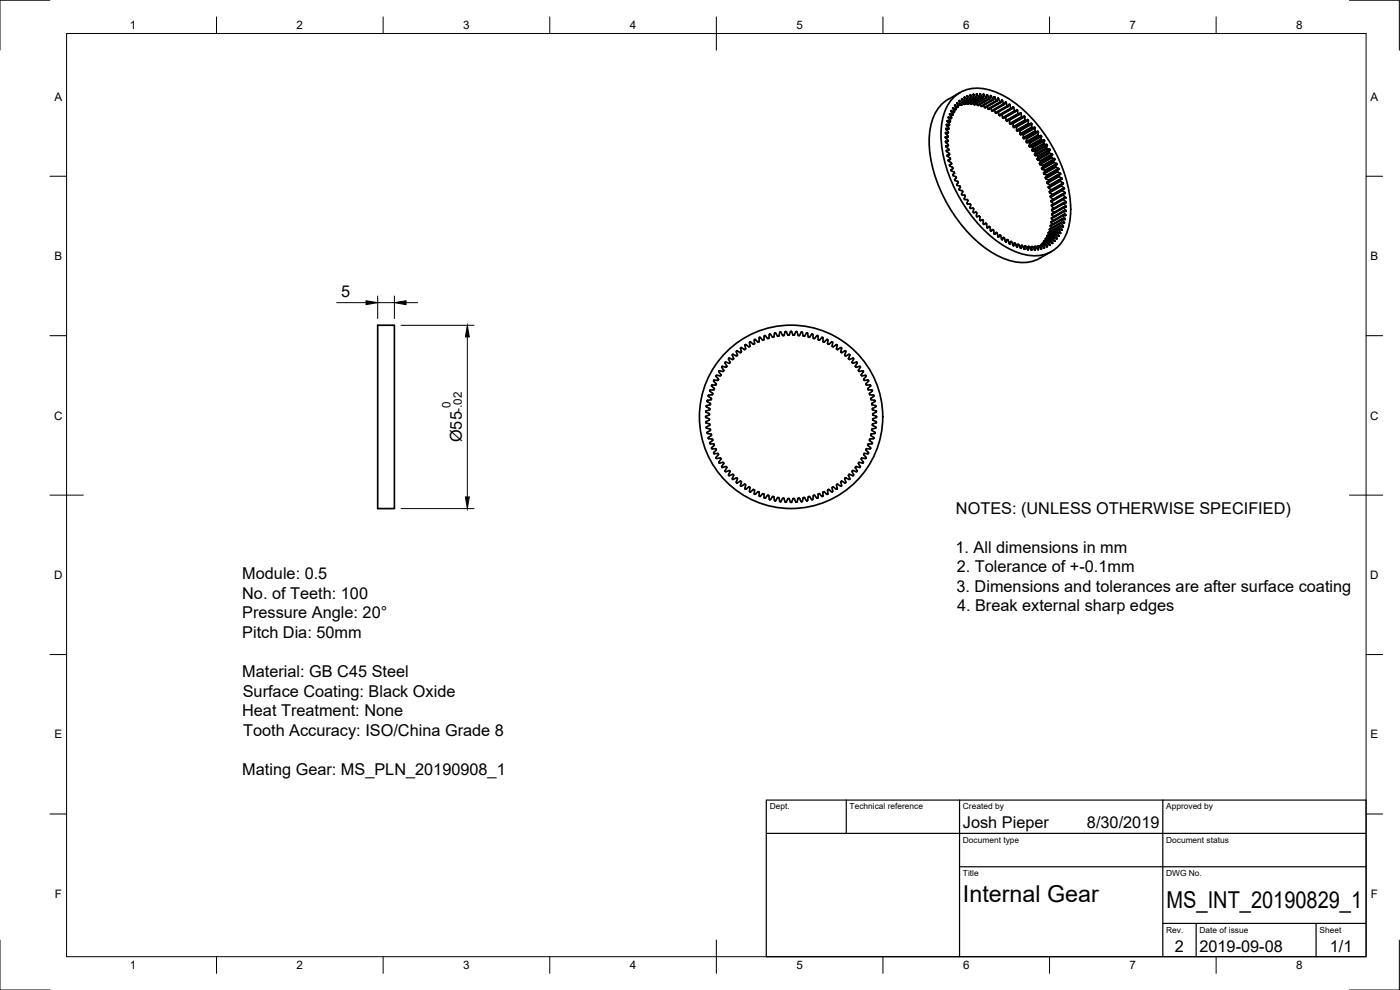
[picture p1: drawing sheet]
<svg xmlns="http://www.w3.org/2000/svg" width="420mm" height="297mm" viewBox="0 0 420 297" stroke-linecap="round" stroke-linejoin="round" font-family="sans-serif">
<!-- layer: Visible -->
<g fill="none" stroke="#000" stroke-width=".51">
<path d="M283.8 39.9h.1M283.8 39.9l.7 .9M283.8 39.8l.7 .1M283.8 39.8v.1M283.8 38.7l.7 .9M283.9 38.6h.1M284 38.5l.6 .2M284 38.5l-.1 .1M284 37.4v.1M284 37.5l.1 .1M284.1 37.6l.6 .8M284.1 37.3v.1"/>
<path d="M284.1 37.3l.7 .3M284.3 36.3l.7 1.1-.7 .5M284.3 36.3h.1M284.4 36.2h-.1M284.5 39.9l-.5 .3M284.6 39.6v.1M284.6 35.2l.6 1.2-.1 .1-.7-.3M284.6 35.2h.1M284.6 39.7l-.1 .2M284.6 35.2l.9 .3v-.3M284.6 35.1v.1M284.7 38.7l-.6 .4"/>
<path d="M284.7 38.4v.3M284.7 38.7h-.1M285 34.2l.5 1M285 34.2h.1M285 34.1v.1M285.2 36.5l-.6 .4M285.4 33.3v.1M285.5 33.4l.4 1.1-.9-.4M285.5 33.2l.9 .5M285.5 35.5l-.6 .3M285.9 34.6l-.6 .3M286 32.4l.4 1"/>
<path d="M286 29.5a10.9 10.9 0 0 1 12.4-2.1 37.1 37.1 0 0 1 18.2 18.1 35.9 35.9 0 0 1 4.4 21.2 11.2 11.2 0 0 1-7.9 9.8 16.6 16.6 0 0 1-12.8-3.4 43.4 43.4 0 0 1-17.9-32.7 16 16 0 0 1 3.6-10.9zM286 32.3l.8 .6M286 32.3h.1M286.4 33.7l-.6 .3M286.4 33.4l.1 .2M286.4 33.6v.1M286.5 31.6l.4 1.2M286.5 31.6h.1M286.6 31.5l.8 .6 .2-.2M286.8 32.9h.1M286.9 32.9l-.6 .3M287.2 30.8l.3 1.1"/>
<path d="M287.2 30.8h.1M287.3 30.8l.7 .7M287.5 32.1l-.6 .4M287.8 30.2l.4 1.1M287.9 30.2l.8 .7M288 31.5l-.5 .3M288.1 27.8a14.1 14.1 0 0 0-7.3 6 24 24 0 0 0-.7 17.3 43.8 43.8 0 0 0 17.4 24.5 15.5 15.5 0 0 0 13.3 2.5l4.8-2.7M288.2 31.3v.1M288.3 31.3l.1 .1M288.4 31.4l.1 .1M288.6 29.7l.2 1.2M288.6 31.4l-.1 .1"/>
<path d="M288.6 29.7h.1M288.7 31.4h-.1M288.7 29.6l.1 .1M288.7 29.6h-.1M288.7 30.9h.1M288.8 29.7l.8 .7M288.8 30.9l-.6 .4M289.2 31.1l.3 .2M289.4 29.2l.2 1.2M289.5 29.2l.7 .8 .2-.1M289.5 29.2h.1M289.5 30.4l-.6 .4"/>
<path d="M289.6 31.3h.1M289.6 30.4h.1M289.7 30.3l-.1 .1M290.1 31l.2 .2M290.3 28.8h.1M290.3 28.8l.2 1.1M290.3 31.2l.1 .1M290.3 28.8l.9 .9M290.4 30l-1.6 .9M290.5 29.8l-.1 .2M290.5 31.2h-.1M290.5 31.2v.1"/>
<path d="M291.2 28.5l.1 1.1M291.2 28.5h-.1M291.2 28.5l1 .9M291.3 29.6l-3.1 1.8M291.3 29.6l-.1 .1M292.1 31l.3 .4M292.1 28.3h.1M292.1 28.3l.1 1.1M292.2 29.4l-3.6 2.1M292.2 28.3l.9 1M292.2 28.3h-.1M292.4 31.4h.1"/>
<path d="M292.5 31.4h.1M293 28.3l.1 1M293.1 31.1l.4 .5M293.1 29.3l-3.5 2M293.1 28.2l-.1 .1M293.2 28.2l.6 1M293.2 28.2h-.1M293.8 29.1l.1 .1M293.9 29.2l-3.4 2M294.1 28.2h.1M294.1 28.2l-.1 1M294.1 28.2l.2 .1"/>
<path d="M294.2 31.3l.2 .5M294.4 31.8l.2 .1M294.7 31.9h-.1M295.1 29.3l-3.6 2-.4-.4M295.1 28.3h.1M295.1 28.3v.9l-.3-.1-.5-.8M295.2 28.3l.2 .1M295.2 31.6l.2 .6M295.3 28.4l.8 1M295.4 32.1l.3 .2M296.2 28.5h.1M296.2 28.4l-.1 1-3.6 2"/>
<path d="M296.3 28.4h.1M296.3 28.4l.1 .2M296.3 32l.2 .6M296.4 28.6l.7 1-3.6 2M296.5 32.6l.1 .1M297.2 28.8l-.1 .8M297.3 28.7h.1M297.3 28.7h-.1M297.3 28.7l.8 1.2M297.4 32.5l.2 .6M297.6 33.1l.1 .2M297.7 33.2l.1 .1"/>
<path d="M297.8 33.3h.1M298.1 29.9l.4-.8 .7 1.2M298.2 29.9l-3.6 2M298.5 33l.3 .9M298.8 33.9h.1M299.3 30.3l-3.6 2M299.4 29.5l-.2 .8M299.5 29.5l.2 .1 .4 1 .3 .2 .2-.7M300.4 30.8l-3.6 2-.2-.1M300.7 30h.1M300.7 30h-.1M300.7 34.3l.2 .9"/>
<path d="M300.7 34.3h.1M300.8 30l.4 1.2 .3 .1M300.9 35.2l.2 .2M301.4 31.3l-3.5 2M301.7 30.7l-.2 .6M301.8 30.6l.1 .1M301.8 35.1l.2 1.1M301.8 30.6h-.1M301.9 30.6l.4 1.3M302.3 31.8l.2 .1M302.5 31.9l-3.6 2.1M302.6 31.9h-.1"/>
<path d="M302.8 31.3l-.2 .6M302.9 36l.1 .1M302.9 36.1l.1 .9M302.9 31.3l.1 .1M303 31.3h-.2M303 31.3l.4 1.2 .3 .1M303 37l.2 .2M303.6 32.7l-3.5 2-.3-.2-.2-.9M303.9 36.9l.2 1.2M304.1 32.1h.1M304.1 32.1l-.4 .5M304.1 38.1l.1 .1"/>
<path d="M304.2 32.1l.1 .2M304.2 32.3l.3 1M304.5 33.3l.1 .1M304.7 33.5l-3.6 2M305 38h.1M305 38l.1 .2M305.1 38.2l.2 1.1M305.2 33l-.6 .4M305.3 33l.2 1M305.5 34l.1 .2M305.6 34.2l.1 .1M305.7 34.3h.1"/>
<path d="M305.8 34.3l-3.5 2.1-.3-.2M306 39.1h.1M306 39.1l-.7 .2M306 39.1l.1 .1M306.1 39.1v1.2M306.5 34.1l.3 1.1M306.5 34.1l-.2-.3-.5 .5M306.7 35.2h.2M307.4 34.9h.1M307.4 34.9l-4.2 2.4M307.5 34.9h.1M307.5 34.9l.1 .2"/>
<path d="M307.6 35.1v.9l.3 .2M307.9 36.2l-3.7 2M308.5 35.9v.1M308.5 35.9l-.6 .3M308.5 36l.1 1M308.6 36.9l.3 .4M309.5 37l.1 .1M309.5 37l-.6 .3M309.6 37.1l.1 .2M309.7 37.3v.9M309.7 38.2l.2 .2 .7-.2M310.5 38.2l.1 .1"/>
<path d="M310.6 39.2l.1 .3M310.6 38.3v.9M311.4 39.4l-.7 .1M311.4 39.4l.2 .1M311.6 39.5h.1M311.6 39.5l-.1 .9M283.7 41.2h.1M283.7 41.2l.8 1-.6 .6M283.7 41.1v.1M283.8 42.5v.1M283.8 42.6l.7 .7M283.8 42.4v.1"/>
<path d="M283.8 41l.7 .2M283.8 41l-.1 .1M283.9 43.9h.1M283.9 43.9l.1 .2M283.9 43.8v.1M284 44.1l.7 .6v.4M284 45.3h.1M284 45.3l.8 .7M284.1 45.2v.1M284.1 45.1l-.1 .1M284.3 46.7v.1M284.3 46.7l.1 .2"/>
<path d="M284.3 46.6v.1M284.3 46.5v.1M284.4 46.9l.7 .5M284.5 42.4h-.7M284.5 40.8v.3M284.5 41.2l-.6 .3M284.5 43.3l.1 .2M284.5 43.7l-.7 .1M284.6 43.5v.1M284.6 48.2l.9 .6v.4M284.6 48.1v.1M284.6 43.6l-.6 .5"/>
<path d="M284.6 48v.1M284.7 45.1h-.6M284.7 45l-.6 .4M284.8 46l.2 .4-.7 .2M284.9 46.4l-.6 .4M285 49.5v.1M285.1 47.4l.1 .4M285.2 47.8l-.6 .2M285.2 47.8l-.6 .3M285.4 51.1l.9 .5 .1 .4M285.4 50.9v.1M285.5 51v.1"/>
<path d="M285.5 49.2l-.5 .4 .8 .6M285.5 49.2l-.5 .3M285.8 50.2l.2 .4-.5 .3M286 52.6l.8 .4M286 52.5h.1M286.4 52l-.5 .5M286.5 53.8l.1 .2M286.5 54l.1 .1M286.6 54.1l1 .6-.5 .7M286.8 53l.2 .4-.5 .4M287.2 55.4v.1M287.2 55.5h.1"/>
<path d="M287.2 55.5l.1 .1M287.3 55.7l.7 .1M287.9 56.9v.1M287.9 57l.9 .3M288 55.8l.2 .4-.3 .7M288.6 58.3l.1 .1M288.6 58.3h.1M288.7 58.4l.9 .2 .1 .3-.3 .8M288.8 57.3l.1 .3-.3 .7M289.4 59.7l.2 .2h.7l.2 .4M306.1 40.2l.3 .2 .6-.1M307 40.3h.1"/>
<path d="M307 40.3l.2 1.2M307.2 41.5l.7-.1 .2 .3M308.1 41.7l-.1 .8 .2 .3h.7M308.9 43.8l.2 .3M308.9 42.8h.1M309 42.8v.1M309 42.9l.1 .1M309 43l-.1 .9M309.1 44.1h.8M309.7 45v.1M309.7 45.1l.1 .2M309.8 45.3l.8 .1"/>
<path d="M309.8 44.1h.1M309.9 44.2l-.2 .8M310.5 46.3l.2 .4M310.6 45.4l.2 .2-.3 .7M310.7 46.7h.7l.1 .3M311.2 47.6l.3 .5M311.5 48.1l.6 .1 .2 .2M311.5 40.4v.2M311.6 40.6l.2 .2 .7-.1-.1 1M311.6 46.9l-.3 .8M312.3 48.4l-.3 .8 .2 .2 .8 .3M312.4 41.7l.1 .3"/>
<path d="M312.5 42h.7M312.8 50.8l.7 .3M312.9 49.7l.1 .1M313 49.8l-.4 .7 .2 .3M313.2 51.8l.1 .3M313.2 42.9l.1 .2M313.3 52.1l.9 .5M313.3 42l.1 .1M313.3 43.1l.2 .2h.6M313.4 42.1h.1M313.4 42.1l-.2 .9M313.5 51l.1 .2"/>
<path d="M313.6 51.2v.1M313.6 51.4l-.4 .4M313.7 51.3v.1M313.9 53.6l.8 .5M314 44.3l.2 .3 .9 .2v.3l-.3 .5 .2 .4M314.1 43.3l.2 .2M314.2 52.6l.1 .2-.6 .5 .2 .3M314.3 43.5h.1M314.3 43.5v.2M314.3 43.7l-.3 .6M314.6 56l.2 .5M314.7 54.2h.1"/>
<path d="M314.7 54.3l-.5 .3v.3l1 .7M314.7 54.1v.2M314.7 56.5l.7 .4M315 57.4l.1 .5M315 46l.7 .2 .2 .2-.4 .7 .2 .3 .7 .2 .2 .3-.5 .6 .9 .5M315.1 57.9l.8 .6M315.2 55.6h.1M315.2 55.6v.1M315.2 59.1l.8 .7M315.5 56.9l.1 .2M315.5 57.1h.1M316 59.8h.1"/>
<path d="M316.7 49.8l.1 .3M316.8 50.1l1 .6-.5 .5v.3M317 49l.2 .3-.5 .5M317.3 51.5l1 .6M318.2 54l.1 .4M318.3 52.1v.1M318.3 54.4l.7 .5M318.3 52.2l-.5 .5 .8 .7M318.5 55.4l-3.5 2.1M318.5 55.7l.1 .1M318.6 55.8l.7 .5M318.6 53.4l.1 .1"/>
<path d="M318.7 53.5v.1M318.7 53.6l-4.1 2.5M318.8 56.9l.8 .8M318.8 56.8l-3.5 2-.1 .3M318.8 56.8v.1M319 58.2l-3.6 2M319 54.8l.1 .3M319.1 55.1h.1M319.1 59.7l.9 1.1M319.1 55.1l-.6 .3v.3M319.1 59.5l-3.5 2v.3l.7 .7M319.3 56.3l.1 .3"/>
<path d="M319.4 56.5l-.6 .3M319.6 57.7l.1 .3-.7 .1v.3l.8 .9M319.8 59.3l.1 .1M319.9 59.4l-.7 .1-.1 .2M290.2 60.9l.1 .1M290.3 61v.1M290.3 61.1v.1M290.3 61.1l.9 .1v1.2M290.5 60.3l-.3 .6M291.2 62.4l.9 .1v1.2M292.1 63.7l.2 .1M292.3 63.8l.5-.2 .3 .3v1"/>
<path d="M293.1 64.9h.1M293.1 64.9l.1 .1M293.2 65l.6-.2 .3 .2v1.1M294.1 66.1h.1M294.1 66.1l.2 .1M294.8 65.9l.3 .2v1.1M294.8 65.9l-.5 .3M295.2 67.3h.1M295.2 67.2h.1M295.2 67.3l.6-.3zM295.8 67l.3 .2 .1 1.1M296.2 68.3h.1"/>
<path d="M296.2 68.3l.2 .1M296.8 68l-.6 .3M296.8 68l-.4 .4M296.8 68l.4 .2v.9M297.2 69.1l.2 .2M297.3 69.3h.1M297.4 69.3l.1 .1M297.9 68.9l-.6 .4M297.9 68.9l-.4 .5M297.9 68.9h.1M298 68.9l.3 1.1M298.3 70l.1 .2"/>
<path d="M298.4 70.2h.1M298.4 70.2l.1 .1M299 69.8l-.5 .5M299 69.8l.3 .1 .1 1M299 69.8l-.7 .3M299.4 70.9l.1 .1M299.6 71.1h.1M300.1 70.6l-.5 .5M300.2 70.5l-.8 .4M300.2 70.6l.1 .1M300.3 70.6l.1 .2M300.4 70.8l.2 .9"/>
<path d="M300.6 71.7l.1 .1M301.1 71.3l-.2 .6-.2-.1M301.2 71.3l.3 .1 .3 1.1M301.2 71.3l-.7 .3M301.8 72.5l.1 .1M301.9 72.6h.1M302.3 71.9l-.6 .3M302.3 71.9l-.4 .7M302.4 71.9l.6 1.3M303 73.2h.1M303.3 72.5l-.3 .7M303.3 72.5h.3"/>
<path d="M303.4 72.5l-.6 .3M303.6 72.5l.5 1.2M304.1 73.7h.1M304.4 73l-.5 .3M304.4 73l-.3 .7M304.5 72.9l.7 1.2M305.2 74.1h.1M305.2 74.2h.1M305.5 73.4l-.2 .8M305.5 73.4h.2M305.5 73.3l-.6 .3M305.7 73.3l.6 1.2"/>
<path d="M306.3 74.5h.1M306.4 74.5h.1M306.6 73.6l-.6 .3M306.7 73.6l.7 1.2M306.8 73.7h-.2l-.2 .8M307.4 74.8h.1M307.6 74.7l-.1 .1M307.6 73.8l-.5 .4M307.8 73.8l.1 .1M307.8 73.9h-.2v.8M307.9 73.9l.6 1M308.5 74.9h.1"/>
<path d="M308.7 73.9l-.2 1M308.8 73.9l.1 .1M308.8 74l-.7 .3M308.9 74l.5 .9M309.1 74.3l.6-.3v.9M309.4 74.9l.1 .1M309.6 75h.1M309.7 74l.7 .9M309.7 74.9l-.1 .1M310 74.3l.8-.4 .6 .9M310.4 74.9l.2 .1M310.6 75h.1"/>
<path d="M310.6 73.9v1.1M311.4 74.8l.2 .1M311.5 73.8l-.6 .3M311.5 73.8l.1 1.1M311.6 73.8l.9 .9M311.6 74.9h.1M312.1 73.8h-.1M312.4 73.7l.1 1M312.4 73.6v.1M312.5 74.7h.1M312.7 73.6l.6-.4 .1 1.2M312.7 73.6l.7 .8"/>
<path d="M312.7 73.6l-.9 .3M312.7 73.1h.1M313.2 72.6l.1 .2M313.3 72.4l-.1 .2M313.3 73.3l.9 .7 .1-.1M313.4 74.4h.1M313.7 71.7l.2 .3M313.8 71.6l-.1 .1M313.8 71.6h.1M314 73l.3 .9M314.1 72.8l-.1 .2M314.2 72.8l.9 .8"/>
<path d="M314.2 72.8l-.8 .4 .7-.3M314.2 72.8l-.1 .1M314.6 70l.2 .4M314.8 72.4l.3 1.1M314.9 72.3l-2.2 1.3M314.9 72.3h.1M314.9 72.3l-.1 .1M315 68.8l.2 .6M315 72.3l.8 .7M315 68.7h.1M315.1 73.5v.1M315.4 60.4l.1 .2"/>
<path d="M315.5 60.2l-.1 .2M315.5 66.5l-.1 .3 .4 .5M315.5 60.6l.7 .6M315.6 71.7l.3 1.3M315.7 63.2l.6 .6M315.8 73h.1M316.1 71.1l.4 1.3M316.2 61.2h.1M316.2 71.1l-3.5 2v.3M316.2 71.1l.8 .6M316.2 71.1v.1M316.5 72.4l-.9-.7-3.5 2.1"/>
<path d="M316.5 72.4h.1M316.8 70.3l1 .6M317 71.7h.2M317.2 71.7h.1M317.2 71.6v.1M317.2 71.6l-.4-1.2-3.5 2M317.4 69.5l.8 .5M317.4 69.5h-.1M317.7 68.8l.6 1.2M317.8 70.8l-.1 .1M317.8 70.8l-.5-1.3-3.5 2.1M317.8 68.7l.9 .3"/>
<path d="M317.8 68.7l-3.5 2 .1 .5M317.8 68.7v.1M318.1 67.8l.1 .2M318.2 68l.5 .8M318.2 67.7v.1M318.3 70h.1M318.5 66.7l.6 1.3M318.5 66.7l-3.5 2M318.6 66.7l.8 .3M318.6 66.7h-.1M318.7 68.8v.2M318.7 69h.1"/>
<path d="M318.8 65.8l.6 1.1M318.8 65.8l.1-.2 .8 .2M318.8 65.6l-3.5 2 .3 .8M319 68.1l-.8-.4-3.5 2-.1 .3M319 64.5l-3.5 2M319.1 68l-.1 .1M319.1 68v.1M319.1 63.4l.7 1M319.2 63.3l-3.6 2v.3l.4 .6M319.2 63.3h.8M319.2 63.3h-.1M319.2 60.8l-3.5 2v.4"/>
<path d="M319.2 62.1l-3.5 2v.3l.5 .6M319.2 60.8v.3l.8 .9M319.3 62l-.1 .3 .7 .8M319.3 62.1l.6 .1M319.4 66.9v.1M319.4 66.9h.1M319.7 65.8h.1M319.8 64.4v.2M319.8 64.6l-.8-.1 .7 1.3M319.8 64.6h.1M319.9 63.1l.1 .2M320 63.3h-.1"/>
<path d="M320 60.8h-.8M320 62v.1M320 62.1l-.1 .1M113.3 97.6h5.1v55h-5.1zM232.5 99.9l-.2 1.1-.3 .2M232.6 99.9l.2 .1M232.8 100l.7 .9M234.1 99.7l-.3 1-.3 .2M234.3 99.6h-.1M234.3 99.6l.6 1h.3M237.3 99.5h.1M239 99.5l-.6 1"/>
<path d="M239 99.5h.1M239.1 99.5l.5 1.2M242 100l-.7 .9M242.1 99.9h.1M242.3 99.9l.3 1.1 .3 .2M242.3 99.9l-.3 .1M212.6 118.7v.2l.8 .6M213 117.2l.8 .8M213 117.2h.1M213.2 117l-.2 .1M213.3 120l-.9 .1M213.5 119.5l-.1 .5"/>
<path d="M213.6 115.7l.7 .8v.3M213.6 115.6v.1M213.7 115.5l-.1 .1M213.8 118v.4l-1.2 .2M214.2 114.2l.7 .9M214.2 114.2h.1M214.3 116.9l-1.1 .1M214.4 114l-.2 .2M214.9 115.4l-1.2 .1M214.9 115.1v.3M214.9 112.7l.7 1M215 112.7l1.1 .1"/>
<path d="M215 112.7h-.1M215.6 113.7l-.1 .4-1.1-.1M215.9 111.2l1.2 .2M216 111.2l-.3 .3 .7 .9-.1 .3M216.3 112.7l-.2 .1M216.7 110l.5 1.1-.1 .3M216.7 109.9l1.3 .2M217.7 108.8l.4 1-.1 .3M217.7 108.7l1.3 .2M218.7 107.6l.4 1.1M218.7 107.6h.1M218.7 107.5l1.1 .4"/>
<path d="M219.1 108.6l-.1 .3M220 107.8l-.2 .1M221 105.4l.3 1.2-.2 .2-1.2-.5-.1 .3 .4 1-.2 .2M221.1 105.4h-.1M221.3 105.3l1 .5M221.3 105.3h-.2M222.3 104.4l.2 1.1-.2 .3M222.3 104.4h.1M223.6 103.5l.2 1.1-.2 .3-1.3-.6M223.7 103.4l-.1 .1M223.9 103.4l.8 .6 .3-.1M223.9 103.4h-.2"/>
<path d="M225 102.6l.1 1.2M225 102.6v.1M225.1 102.6h.2M225.1 103.8l-.1 .2M225.1 102.6h.1M225.3 102.6l.7 .7M226 103.3h.2M226.4 102.1v1.1M226.4 103.2l-.2 .1M226.5 101.8l-.1 .3M226.6 101.9l.8 .7M227.9 101.3l-.1 1.2-.4 .1"/>
<path d="M228 101.3h-.1M228 101.2l.2 .1M228 101.2h.1M229.5 100.7l-.2 1.2-.4 .1-.7-.7M229.5 100.7h.1M229.6 100.7l.9 .9M231 100.3h.1M231 100.3l-.2 1.1-.3 .1M231 100.2l1 1M235.3 100.6l-.1 .1M236.4 100.5l.2 .1M236.4 100.5l-.6-1-.5 1.1"/>
<path d="M236.7 100.6h-.1M236.9 100.5l.5-1.1 .6 1.1M236.9 100.5l-.2 .1M237.9 100.5l.2 .1M238.1 100.6h.2M238.4 100.5l-.1 .1M239.6 100.6l.3 .1 .8-1.1 .3 1.2M241 100.7l.3 .2M243.7 100.3h.1M243.7 100.2l-.9 1M243.8 100.3l.2 .1M243.9 100.4l.2 1 .2 .2 .8-.9h.3"/>
<path d="M245.4 100.7l.2 1.2 .3 .2 .9-.9 .2 .2v1.1l.4 .1M246.8 101.2v.1M248.5 102.1v1.1M248.5 103.2l.1 .1M248.5 102.1l-.3-.3-.8 .8M249.5 102.6l-.9 .7M249.7 102.6h.1M249.7 103.8l.1 .2M249.7 102.6h-.2M249.8 102.6l.1 .2-.2 1M250.9 103.4l.4 .1-.3 1.1 .3 .2M250.9 103.4l-.8 .6-.3-.1"/>
<path d="M251.1 103.4h.1M252.4 104.3l.1 .1M252.5 104.3l-1.2 .6M252.5 104.3l.1 .2M252.6 104.5l-.3 1 .2 .3 1.2-.5M253.6 106.6l.3 .2M253.7 105.3l.2 .2M253.8 105.5l-.3 1.1M254.7 107.7l.3 .2M254.9 106.4h.1M254.9 106.3l-1 .5M255 106.4h.1"/>
<path d="M255 106.4l-.3 1.3M255.9 107.5l-.9 .4M255.9 107.4l.2 .1M256.1 107.5v.1M256.1 107.5l.1 .3M256.2 107.8l-.5 1M257.2 108.8l-1.3 .2-.2-.2M257.2 108.7v.3M257.2 109l-.5 .8 .1 .3 1.4-.1M257.6 111.2l.1 .2M258.1 110h.1M258.2 110.1l-.6 1.1"/>
<path d="M258.9 111.2l.2 .3-.6 .9 .1 .3 1.2-.1 .1 .2M258.9 111.2l-1.2 .2M259.2 113.7l.2 .4 1.2 .1M259.8 112.7h.1M259.9 112.8l-.7 .9M259.9 115.4l.2 .1M260.6 114.4l-.7 .7 .1 .3M260.6 114.2v.2M261 118.3l1.1 .2M261 118v.3M261.1 115.5h-1M261.1 115.5l.1 .1"/>
<path d="M261.2 115.6h.1M261.3 115.7l-.8 1 .2 .3h.9M261.3 119.8l1.3 .4M261.4 119.5v.3M261.6 117l.2 .3-.8 .7M262.1 118.5l.1 .1M262.2 118.7h.1M262.3 118.7l-.9 .8M211.8 126.7v.1M211.8 126.8l1.2 .4-.1 .4-.9 .5 .1 .4M211.9 124.9v.4l.9 .3 .1 .4M211.9 123.7l.9 .4"/>
<path d="M212 121.9h.1M212 121.9l.9 .6 .1 .4M212.1 128.5l1 .2M212.2 120.3h.1M212.2 120.3l.1 .2M212.2 129.9l.2 .2M212.3 120.5l.9 .5v.3M212.3 129.7l-.1 .1M212.4 130.1l.9 .1M212.4 120.1l-.2 .2M212.6 131.5l1.1 .2M212.8 126.1l-.9 .4-.1 .2"/>
<path d="M212.8 124.1l.1 .1M212.9 124.2l-.1 .3-.9 .4M212.9 125.9l-.1 .2M213 122.9l-1.2 .4 .1 .4M213 133v.1M213.1 133.1l.1 .1M213.1 128.7l.1 .1M213.2 133.2l1.1 .1M213.2 128.8v.4l-.9 .5M213.2 121.3l-1.2 .5M213.4 130.2l.1 .3M213.5 130.5l-.9 .7v.3"/>
<path d="M213.7 131.7l.2 .3M213.9 132l-.9 1M214.2 136v.1M214.2 135.8v.2M214.2 136.1l.2 .1M214.3 133.3v.3l-.8 .9 .2 .2 1-.1M214.7 134.6l.2 .5M214.9 135.1l-.7 .7M214.9 137.4l.1 .1M215.5 136.1l.1 .2M215.5 136.1l-1.1 .1M215.6 136.5l-.7 .7v.2"/>
<path d="M215.6 136.3v.2M216.1 137.4l-1.1 .1M216.1 137.4l.2 .1M216.3 137.5l.1 .2-.7 .9 .1 .3 1.3-.1M217.1 138.8l.1 .3-.6 1M258.7 137.4l1.2 .1M258.7 137.4l-.3 .3 .7 1.1M259 138.9l-1.1-.2-.3 .2 .6 1.1-.1 .2M259.1 138.8l-.1 .1M259.1 138.8h.1M259.9 137.4v.1M260.1 134.6l-.2 .4 .7 .8"/>
<path d="M260.6 136v.1M260.6 135.8l-.1 .3-1.1-.1-.2 .3 .7 1.1M260.9 132l.9 1M261 131.8l-.1 .2M261.1 131.7l-.1 .1M261.3 134.5l-.2 .2-1-.1M261.4 130.4v.3l.9 .7M261.5 130.2l-.2 .1M261.6 129l1 .8M261.7 128.7l-.1 .3M261.8 133.1l-1.1 .1-.2 .3 .8 1M261.8 133v.1"/>
<path d="M261.8 133h.1M261.8 122.9l1.2 .5M261.8 127.3l.1 .3M261.9 127.6l1 .6M261.9 125.9l.1 .2M261.9 122.5l-.1 .4M262 126.1l1 .5M262.1 131.6l-1 .1M262.3 131.4l-.2 .2M262.6 120.2v.1M262.6 129.8v.1M262.6 120.3l-1 .8 .1 .3 1.1 .4"/>
<path d="M262.6 129.9l-1.1 .3M262.7 128.5l-1 .2M262.8 121.8v.1M262.8 128.2l-.1 .3M262.9 121.9l-1 .6M262.9 123.7l-.9 .4-.1 .3 1.1 .5M263 124.9l.1 .1M263 123.4v.1M263 126.7h.1M263 126.8l-1.2 .5M263 123.5l-.1 .2M263 125v.1"/>
<path d="M263.1 125.1l-1.2 .6v.3M217.6 141.4l.1 .1M218 140l.1 .3-.5 1.1M218 140l-1.1 .3-.3-.2M218.7 142.6h.1M219 141.2l.1 .3M219 141.2l-1.3 .3M219.1 141.5l-.4 1.1M219.8 143.7l.1 .1M220 142.4l.2 .2-.4 1.1M220 142.3l-1.3 .3M221 144.8h.1"/>
<path d="M221.1 144.8l.2 .1M221.1 143.4l.2 .3-.3 1.1M221.1 143.4l-1.2 .4M222.3 144.4l.2 .3-.2 1.1 1.1-.5M222.3 144.4l-1 .5M223.4 145.3h.2M223.6 145.3l.2 .3-.2 1.1M223.6 146.7l.3 .1 .9-.7 .3 .2v1.3M225 147.6h.1M226 146.9l-.9 .7M226.2 146.9l.2 .1M226.2 146.9h-.2"/>
<path d="M226.4 146.9v1.2l.1 .2M226.6 148.3l1-.8 .2 .2v1l.2 .2M227.9 148.9h.1M228.2 148.9h-.2M228.9 148.2l-.7 .7M229 148.1l.3 .1 .2 1.3M229 148.1h-.1M229.5 149.5h.1M230.5 148.6l.3 .2 .2 1.1M230.5 148.6l-.9 .9M231 149.9h.1M232 149l.3 .1 .3 1.1"/>
<path d="M232 149l-1 .9M232.6 150.3h.1M233.3 149.4l-.7 .9M233.5 149.3h-.2M233.5 149.3l.3 .1 .2 1M234 150.4l.1 .1M234.1 150.5h.1M234.2 150.5h.1M235 149.5h.2M235 149.5l-.7 1M235.2 149.5l.1 .1M235.3 149.6l.4 1h.3l.5-1 .4 .1 .3 .9"/>
<path d="M237.2 150.6l.2 .1M237.4 150.7h.1M237.6 150.6l-.2 .1M238 149.7l-.4 .9M238.4 149.7l.6 1M238.4 149.7h-.5M239 150.7h.1M240.8 150.4l-.3 .1-.5-.9-.5-.1-.4 1.2M241 149.4l-.2 1M241.3 149.3l-.3 .1M241.3 149.3h.2M241.5 149.4l.7 .9"/>
<path d="M242.2 150.3h.1M242.8 149l.9 .9M242.9 149h-.3l-.4 1.3M243.8 149.9h-.1M244 149.8l-.2 .1M244.3 148.6l-.2 .2-.2 1M246 148.2l.6 .7M246 148.1l-.4 .1-.1 1.2-.2 .1-1-.9M246.6 148.9h.2M246.9 148.9l-.1 .1M246.9 148.9h-.1M247.1 147.6l-.2 1.3"/>
<path d="M247.2 147.5l.2 .1M247.2 147.6h-.1M247.4 147.6l.9 .7M248.4 148.3h-.1M248.5 146.9v1.2M248.5 148.1l-.1 .1M248.6 146.9l-.1 .1M249.8 146.2l-.1 1.4-1.1-.7M249.8 146.2l.3-.1 1 .7M251.2 146.7l-.1 .1M251.3 145.3l-.3 .2 .1 1.2M251.4 145.3l1.1 .6"/>
<path d="M251.5 145.3h-.2M252.5 145.8l-.1 .1M252.5 144.4l1.2 .5M252.5 144.4l-.2 .3 .3 .9M252.6 145.6l-.1 .2M253.5 143.5l.3 1.1M253.8 144.8l-.1 .1M253.9 144.6l-.2 .2M253.9 143.4l-.3 .1M254.7 142.5l.2 1.3-1-.4M254.7 142.5l.3-.2 .9 .4M255.7 141.3l.5 1.1"/>
<path d="M255.7 141.4l.3-.2 1.2 .2M256.1 142.6l-.2 .1M256.2 142.4l-.1 .2M257.2 141.2v.2M258.1 140.2l-1.3-.2-.1 .3 .5 .9"/>
<circle cx="237.4" cy="125.1" r="27.5"/>
</g>
<!-- layer: Visible Narrow -->
<g fill="none" stroke="#000" stroke-width=".36">
<path d="M283.8 39.8h.1M284 38.5l-.1 .1M284.1 37.3l-.1 .1M284.4 36.2l-.1 .1M284.5 39.9l-.5 .3M284.6 38.7l-.5 .4M284.7 35.1l-.1 .1M284.8 37.6l-.5 .3M285.1 36.5l-.5 .3M285.1 34.1l-.1 .1M285.4 35.5l-.5 .3M285.6 33.2l-.2 .1"/>
<path d="M285.8 34.6l-.5 .3M286.1 32.3l-.2 .1M286.3 33.7l-.6 .3M286.7 31.5l-.2 .2M286.8 32.9l-.5 .3M287.3 30.8l-.2 .2M287.4 32.1l-.5 .3M288 31.5l-.5 .3M288 30.2l-.2 .1M288.7 30.9l-.5 .3M288.8 29.7l-.2 .1M289.4 30.4l-.5 .3"/>
<path d="M289.5 29.2h-.1M289.6 29.2l-.2 .1M289.6 30.4h.1M290.2 30l-.5 .3M290.3 28.8h-.1M290.3 28.8l-.1 .1M290.4 28.9l-.2 .1M291.1 29.6l-2.9 1.7M291.2 29.7l-3 1.7M291.2 28.5h-.1M291.3 29.6l-3.1 1.8M291.3 28.6l-.2 .1"/>
<path d="M291.9 29.4l-3.5 2M292.1 28.3v.1M292.2 29.4l-3.7 2.1M292.3 28.4l-.2 .1M292.8 29.2l-3.5 2M293 29.3l-3.6 2M293.1 29.3l-3.6 2M293.2 28.2l-.2 .1M293.3 28.3l-.3 .1M293.8 29.2l-3.5 2M293.9 29.2l-3.5 2.1M294 29.2l-3.5 2.1"/>
<path d="M294.2 28.2h-.2M294.3 28.3l-.3 .1M294.8 29.2l-3.5 2M294.9 29.3l-3.5 2M295 29.3l-3.5 2M295.2 28.3h-.1M295.3 28.4l-.2 .1M295.8 29.3l-3.5 2M295.9 29.4l-3.5 2M296 29.4l-3.5 2M296.2 28.5h-.1M296.3 28.5l-.2 .1"/>
<path d="M296.4 28.6l-.3 .1M296.8 29.5l-3.5 2M296.9 29.6l-3.5 2M297.1 29.6l-3.6 2M297.2 28.8h.1M297.5 28.8l-.3 .2M297.9 29.7l-3.5 2.1M298 29.9l-3.5 2M298.1 29.9l-3.5 2M298.4 29l-.1 .1M298.4 29.1l-.1 .1 .2-.1M298.6 29.2l-.3 .2"/>
<path d="M299 30.1l-3.6 2.1M299.1 30.2l-3.6 2.1M299.2 30.3l-3.5 2M299.5 29.5h.1M299.6 29.5l-.2 .1M299.7 29.7l-.3 .2M300.1 30.6l-3.6 2M300.1 30.7l-3.5 2M300.3 30.8l-3.6 2M300.7 30l-.1 .1M300.7 30l-.2 .1M300.8 30.1l-.3 .1"/>
<path d="M300.9 30.2l-.4 .2M301.1 31.1l-3.5 2M301.2 31.2l-3.5 2.1M301.4 31.3l-3.6 2M301.8 30.6l-.1 .1M301.9 30.7l-.2 .1M301.9 30.7l-.3 .1M302 30.8l-.5 .3M302.2 31.7l-3.5 2.1M302.3 31.9l-3.5 2M302.5 31.9l-3.6 2.1M303 31.4h-.2"/>
<path d="M303.1 31.5l-.5 .3M303.3 32.4l-3.5 2M303.4 32.6l-3.5 2M303.6 32.6l-3.6 2.1M303.9 32.2l.2-.1-.2 .2M304.2 32.2l-.4 .1M304.2 32.3l-3.5 2M304.4 33.2l-3.5 2M304.5 33.3l-3.5 2.1M304.6 33.4l-3.5 2.1M305.2 32.9l-.2 .2M305.2 33l-.3 .2"/>
<path d="M305.3 33l-.4 .3M305.4 33.2l-3.6 2M305.5 34l-3.6 2.1M305.6 34.2l-3.6 2M305.7 34.3l-3.5 2M306.3 33.9l-.3 .1M306.4 33.9l-.5 .2M306.4 33.9l-.6 .4M306.5 34.1l-3.6 2M306.6 35l-3.6 2M306.6 35.1l-3.5 2M306.7 35.2l-3.5 2"/>
<path d="M307.4 34.9l-.4 .2M307.4 34.9l-3.5 2M307.5 35l-3.5 2M307.6 35.1l-3.6 2M307.6 35.9l-3.5 2.1M307.7 36.1l-3.6 2M307.8 36.2l-3.6 2M308.5 35.9l-3.6 2.1M308.6 36l-3.6 2M308.6 37l-3.5 2M308.6 36.2l-3.5 2M308.7 37.1l-3.6 2.1"/>
<path d="M308.8 37.3l-3.6 2M308.9 37.3l-3.5 2M309.4 37l-3.5 2M309.6 37.1l-3.6 2M309.6 38.1l-3.5 2M309.6 37.1l-3.5 2.1M309.7 38.2l-3.6 2.1M309.7 37.3l-3.6 2M309.8 38.4l-3.6 2M309.9 38.4l-3.5 2M310.4 38.2l-3.5 2M310.6 39.2l-3.6 2.1"/>
<path d="M310.6 38.3l-3.6 2M310.6 39.4l-3.5 2M310.6 38.3l-3.5 2.1M310.7 38.5l-3.6 2M310.7 39.5l-3.5 2.1M310.9 39.6l-3.6 2M311.4 39.4l-3.5 2M311.5 39.5l-3.5 2M311.6 39.7l-3.5 2M283.8 41l-.1 .1M283.8 42.4h.1M283.9 43.7v.1"/>
<path d="M284.1 45.1l-.1 .1M284.3 46.6h.1M284.5 41.2l-.6 .3M284.5 42.4l-.6 .4M284.5 43.7l-.6 .4M284.6 48h.1M284.7 45.1l-.6 .3M284.9 46.4l-.6 .4M285 49.5h.1M285.2 47.8l-.6 .3M285.5 49.2l-.5 .3M308 41.5l3.6-2-3.5 2.1"/>
<path d="M311.5 40.4l-3.5 2.1M311.5 40.6l-3.5 2M311.6 40.7l-3.5 2.1M311.8 40.8l-3.6 2M312.4 40.7l-3.6 2M312.4 41.7l-3.6 2M312.4 41.8l-3.5 2.1M312.5 40.8l-3.6 2M312.5 40.8l-3.5 2M312.5 42l-3.5 2M312.5 40.8l-3.5 2.1M312.6 41l-3.6 2"/>
<path d="M312.7 42l-3.6 2.1M313.2 43l-3.5 2M313.2 42l-3.5 2M313.3 43.1l-3.6 2M313.4 43.3l-3.6 2M313.4 42.2l-3.6 1.9M313.5 43.3l-3.6 2.1M313.5 42.3l-3.6 2.1M314 44.3l-3.5 2M314.1 44.4l-3.6 2M314.1 43.3l-3.5 2.1M314.2 44.6l-3.6 2"/>
<path d="M314.2 43.4l-3.5 2.1M314.3 44.7l-3.6 2M314.3 43.5l-3.6 2.1M314.3 43.7l-3.5 2M314.8 45.6l-3.5 2.1M314.8 45.8l-3.5 2M314.9 45.9l-3.5 2.1M314.9 44.7l-3.5 2.1M315 46l-3.5 2.1M315 44.8l-3.5 2M315.1 44.9l-3.6 2M315.1 44.9l-3.5 2.1"/>
<path d="M315.1 45.1l-3.5 2M315.2 55.6l3.5-2-3.5 2M315.5 47l-3.5 2M315.5 47.1l-3.5 2.1M315.6 47.3l-3.6 2M315.7 46.1l-3.6 2.1M315.7 47.4l-3.5 2M315.8 46.2l-3.5 2.1M315.8 46.3l-3.5 2M315.8 46.5l-3.5 2M315.8 46.3l-3.5 2.1M316.1 48.5l-3.5 2.1"/>
<path d="M316.1 48.4l-3.5 2M316.2 48.7l-3.5 2M316.3 48.8l-3.5 2M316.4 47.6l-3.6 2M316.5 47.7l-3.5 2.1 3.5-2.1M316.5 47.9l-3.5 2.1M316.5 47.8l-3.5 2M316.7 49.9l-3.5 2.1M316.7 49.8l-3.5 2M316.8 50.1l-3.5 2M316.9 50.2l-3.5 2M317 49l-3.5 2.1"/>
<path d="M317.1 49.1l-3.5 2.1M317.2 49.2l-3.6 2M317.2 49.4l-3.6 2M317.2 49.2l-3.6 2.1M317.3 51.3l-3.6 2M317.3 51.2l-3.6 2M317.3 51.5l-3.5 2M317.4 51.6l-3.5 2M317.6 50.5l-3.5 2M317.7 50.6l-3.5 2M317.7 52.7l-3.5 2.1M317.7 50.7l-3.5 2"/>
<path d="M317.8 52.6l-3.6 2M317.8 50.8l-3.6 2.1M317.8 50.7l-3.6 2.1M317.8 52.9l-3.6 2M317.9 53l-3.6 2.1M318.1 54.1l-3.5 2.1M318.1 52l-3.5 2M318.2 54.3l-3.6 2M318.2 52.1l-3.5 2M318.3 52.1l-3.6 2.1M318.3 52.3l-3.6 2M318.3 54.4l-3.6 2.1"/>
<path d="M318.3 52.2l-3.6 2M318.5 55.5l-3.6 2.1M318.5 55.7l-3.5 2M318.6 53.4l-3.6 2M318.6 55.8l-3.5 2.1M318.7 55.4l.4-.3-3.5 2M318.7 53.6l-3.5 2.1M318.7 56.9l-3.5 2M318.8 57.1l-3.6 2M318.9 57.2l-3.6 2M319 58.3l-3.6 2M319 58.4l-3.6 2"/>
<path d="M319 54.9l-3.6 2M319.1 58.6l-3.6 2M319.1 55l-3.6 2.1M319.1 59.7l-3.5 2.1M319.1 59.6l-3.5 2M319.2 59.9l-3.5 2M319.3 56.3l-3.5 2M319.4 56.5l-.4 .3M319.4 56.5l-.6 .3M319.4 56.6l-.2 .1M319.6 59.5l.2-.2-.1 .2M319.6 57.7l-3.6 2.1"/>
<path d="M319.7 57.9l-.4 .2M319.7 57.9l-.5 .2M319.7 58l-.2 .1M319.7 59.1l-3.5 2.1M319.8 59.3l-.3 .2M295.3 67.3h.1M295.8 67l-.6 .3M296.4 68.4h.1M296.8 68l-.6 .3M297.5 69.4h.1M297.9 68.9l-.6 .4M298.6 70.3h.1"/>
<path d="M299 69.8l-.7 .3M299.7 71.1h.1M300.1 70.6l-.7 .3M300.9 71.9h-.1M301.1 71.3l-.5 .3M302 72.6h-.1M302.2 71.9l-.5 .4M303.1 73.2h-.1M303.3 72.5l-.5 .3M304.2 73.7h.1M304.4 73l-.5 .3M305.4 74.1l-.1 .1"/>
<path d="M305.5 73.4l-.5 .3M306.5 74.5h-.1M306.6 73.7l-.6 .3M307.6 74.7l-.2 .1M307.6 73.9l-.5 .3M308.6 74l-.5 .3M308.6 74.9h-.1M309.6 74.1l-.5 .3M309.7 74.9l-.2 .1M310.6 74l-.6 .3M310.7 74.9l-.2 .1M311.5 73.9l-.5 .3"/>
<path d="M311.6 74.8l-.1 .1M312.4 73.7l-.5 .3M312.6 74.6l-.2 .1M313.2 73.4l-.5 .3M313.5 74.3l-.2 .1M314 73l-.5 .3M314.2 72.8l-.8 .4M314.3 73.9l-.2 .1M314.8 72.5l-.6 .3M314.8 72.4l-1.5 .8M315 73.6h.1M315.1 73.6h-.1"/>
<path d="M315.1 73.5l-.1 .1M315.1 73.4l-.2 .1M315.5 71.9l-2.9 1.7 2.3-1.3M315.5 71.8l-3 1.8M315.6 71.7l-3.6 2.1M315.8 73h.1M315.8 73h-.1M315.8 72.8l-.2 .2M316.1 71.3l-3.5 2M316.2 71.1l-3.6 2.1M316.5 72.4h.1M316.5 72.4h-.1"/>
<path d="M316.5 72.3l-.1 .1M316.5 72.2l-.2 .1M316.7 70.6l-3.5 2M316.7 70.4l-3.5 2.1M316.8 70.3l-3.5 2.1M317.2 71.6v.1M317.2 71.5l-.3 .1M317.3 69.6l-3.6 2.1M317.3 69.8l-3.6 2M317.3 69.5l-3.5 2.1M317.6 70.9h.1M317.7 68.8l-3.5 2"/>
<path d="M317.8 70.7l-.3 .1M317.8 68.9l-3.6 2.1M317.8 68.7l-3.6 2M318.1 67.8l-3.5 2.1M318.2 68l-3.6 2M318.2 67.7l-3.6 2.1M318.3 69.8l-.3 .1M318.3 69.9l-.1 .1M318.5 66.9l-3.6 2M318.5 67l-3.5 2M318.5 66.7l-3.5 2.1M318.6 69.1h.1"/>
<path d="M318.7 68.8l-.3 .2M318.7 65.8l-3.5 2M318.8 65.9l-3.5 2.1M318.8 65.6l-3.6 2.1M319 64.7l-3.6 2M319 64.5l-3.6 2.1M319 64.8l-3.5 2.1M319.1 67.8l-.3 .2M319.1 68l-.1 .1M319.1 63.5l-3.5 2M319.1 63.4l-3.5 2M319.2 63.7l-3.6 2"/>
<path d="M319.2 62.3l-3.6 2M319.2 61l-3.6 2.1M319.2 62.1l-3.6 2.1M319.2 60.9l-3.6 2M319.2 62.4l-3.5 2.1M319.3 61.2l-3.6 2M319.4 66.7l-.3 .2M319.4 67h-.1M319.4 66.9l-.1 .1M319.6 65.6l-.3 .2M319.7 65.8l-.2 .1M319.7 64.7h.1"/>
<path d="M319.7 63.4l.2-.1-.1 .1M319.8 64.4l-.4 .2M319.8 64.5l-.2 .2M319.9 60.5l-.6 .3M319.9 63.1l-.4 .3M319.9 61.8l-.4 .3M319.9 63.4h-.1M319.9 60.6l-.2 .2 .2-.1M320 60.8h-.2M320 62l-.2 .2M320 62l-.3 .1M320 62.1l-.1 .1"/>
</g>
<g fill="#000">
<circle cx="289.4" cy="29.2" r=".18"/>
<circle cx="315.8" cy="73" r=".18"/>
</g>
<!-- layer: Visible -->
<circle cx="303.9" cy="36.9" r=".25" fill="#000"/>
<!-- layer: Border -->
<g fill="none" stroke="#000" stroke-width=".3">
<path d="M15 .1h-15v15M20 10.1h390v276.9h-390zM65 5.1v5M115 5.1v5M165 5.1v5M215 5.1v10M265 5.1v5M315 5.1v5M365 5.1v5M405 .1h15v15M15 52.9h5M410 52.9h5"/>
<path d="M15 100.7h5M410 100.7h5M15 148.6h10M405 148.6h10M15 196.4h5M410 196.4h5M15 244.2h5M410 244.2h5M0 282.1v14.9h15M65 287v5M115 287v5M165 287v5"/>
<path d="M215 282.1v9.9M265 287v5M315 287v5M365 287v5M420 282.1v14.9h-15"/>
</g>
<!-- layer: TitleBlock -->
<path d="M230 240.1h180v46.9h-180zM230 250h180M254 240.1v9.9M288 240.1v46.9M349 240.1v46.9M288 260.1h122M349 277.1h61M359 277.1v9.9M395 277.1v9.9" fill="none" stroke="#000" stroke-width=".36"/>
<!-- layer: Dimensions -->
<path d="M101 90.8h8.9M113.3 88.8v6.8M113.3 90.8h5.1M118.4 88.8v6.8M120.4 97.6h21.9M121.9 90.8h3.4M140.3 101.1v48M120.4 152.6h21.9" fill="none" stroke="#000" stroke-width=".3"/>
<path d="M109.9 90.2l3.4 .6-3.4 .6zM118.4 90.8l3.5-.6v1.2zM140.3 97.6l.5 3.5h-1.1zM139.7 149.1h1.1l-.5 3.5z" fill="#000" stroke="#000" stroke-width=".3"/>
<g font-size="7">
<text x="289" y="270.6">Internal Gear</text>
<text x="350.1" y="272.3">MS_INT_20190829_1</text>
</g>
<g font-size="4.9">
<text x="102.3" y="89.2">5</text>
<text x="138.6" y="132.7" transform="rotate(-90 138.6 132.7)">Ø55</text>
<text x="286.9" y="154.1">NOTES: (UNLESS OTHERWISE SPECIFIED)</text>
<text x="286.7" y="165.8">1. All dimensions in mm</text>
<text x="72.7" y="173.8">Module: 0.5</text>
<text x="287.1" y="171.7">2. Tolerance of +-0.1mm</text>
<text x="72.7" y="179.7">No. of Teeth: 100</text>
<text x="287.1" y="177.6">3. Dimensions and tolerances are after surface coating</text>
<text x="72.7" y="185.6">Pressure Angle: 20°</text>
<text x="287.2" y="183.4">4. Break external sharp edges</text>
<text x="72.7" y="191.4">Pitch Dia: 50mm</text>
<text x="72.7" y="203.1">Material: GB C45 Steel</text>
<text x="72.9" y="209">Surface Coating: Black Oxide</text>
<text x="72.7" y="214.8">Heat Treatment: None</text>
<text x="73" y="220.8">Tooth Accuracy: ISO/China Grade 8</text>
<text x="72.7" y="232.5">Mating Gear: MS_PLN_20190908_1</text>
<text x="289" y="248.5">Josh Pieper</text>
<text x="326.2" y="248.5">8/30/2019</text>
<text x="352.6" y="285.7">2</text>
<text x="360" y="285.5">2019-09-08</text>
<text x="399.1" y="285.7">1/1</text>
</g>
<g font-size="3.5">
<text x="39" y="8.8">1</text>
<text x="89" y="8.8">2</text>
<text x="139" y="8.8">3</text>
<text x="189" y="8.8">4</text>
<text x="239" y="8.8">5</text>
<text x="289" y="8.8">6</text>
<text x="339" y="8.8">7</text>
<text x="389" y="8.8">8</text>
<text x="16.3" y="30.2">A</text>
<text x="411.3" y="30.2">A</text>
<text x="16.3" y="78">B</text>
<text x="411.3" y="78">B</text>
<text x="16.2" y="125.9">C</text>
<text x="135.2" y="122.5" transform="rotate(-90 135.2 122.5)">0</text>
<text x="138.6" y="123.6" transform="rotate(-90 138.6 123.6)">-.02</text>
<text x="411.2" y="125.9">C</text>
<text x="16.2" y="173.7">D</text>
<text x="411.2" y="173.7">D</text>
<text x="16.3" y="221.6">E</text>
<text x="411.3" y="221.6">E</text>
<text x="16.4" y="269.4">F</text>
<text x="411.4" y="269.4">F</text>
<text x="39" y="290.8">1</text>
<text x="89" y="290.8">2</text>
<text x="139" y="290.8">3</text>
<text x="189" y="290.8">4</text>
<text x="239" y="290.8">5</text>
<text x="289" y="290.8">6</text>
<text x="339" y="290.8">7</text>
<text x="389" y="290.8">8</text>
</g>
<g font-size="2.5">
<text x="231" y="242.9">Dept.</text>
<text x="255" y="242.9">Technical reference</text>
<text x="289" y="242.9">Created by</text>
<text x="350" y="242.9">Approved by</text>
<text x="289" y="252.8">Document type</text>
<text x="350" y="252.8">Document status</text>
<text x="289" y="262.9">Title</text>
<text x="350" y="262.9">DWG No.</text>
<text x="350" y="279.9">Rev.</text>
<text x="360" y="279.9">Date of issue</text>
<text x="396" y="279.9">Sheet</text>
</g>
</svg>
